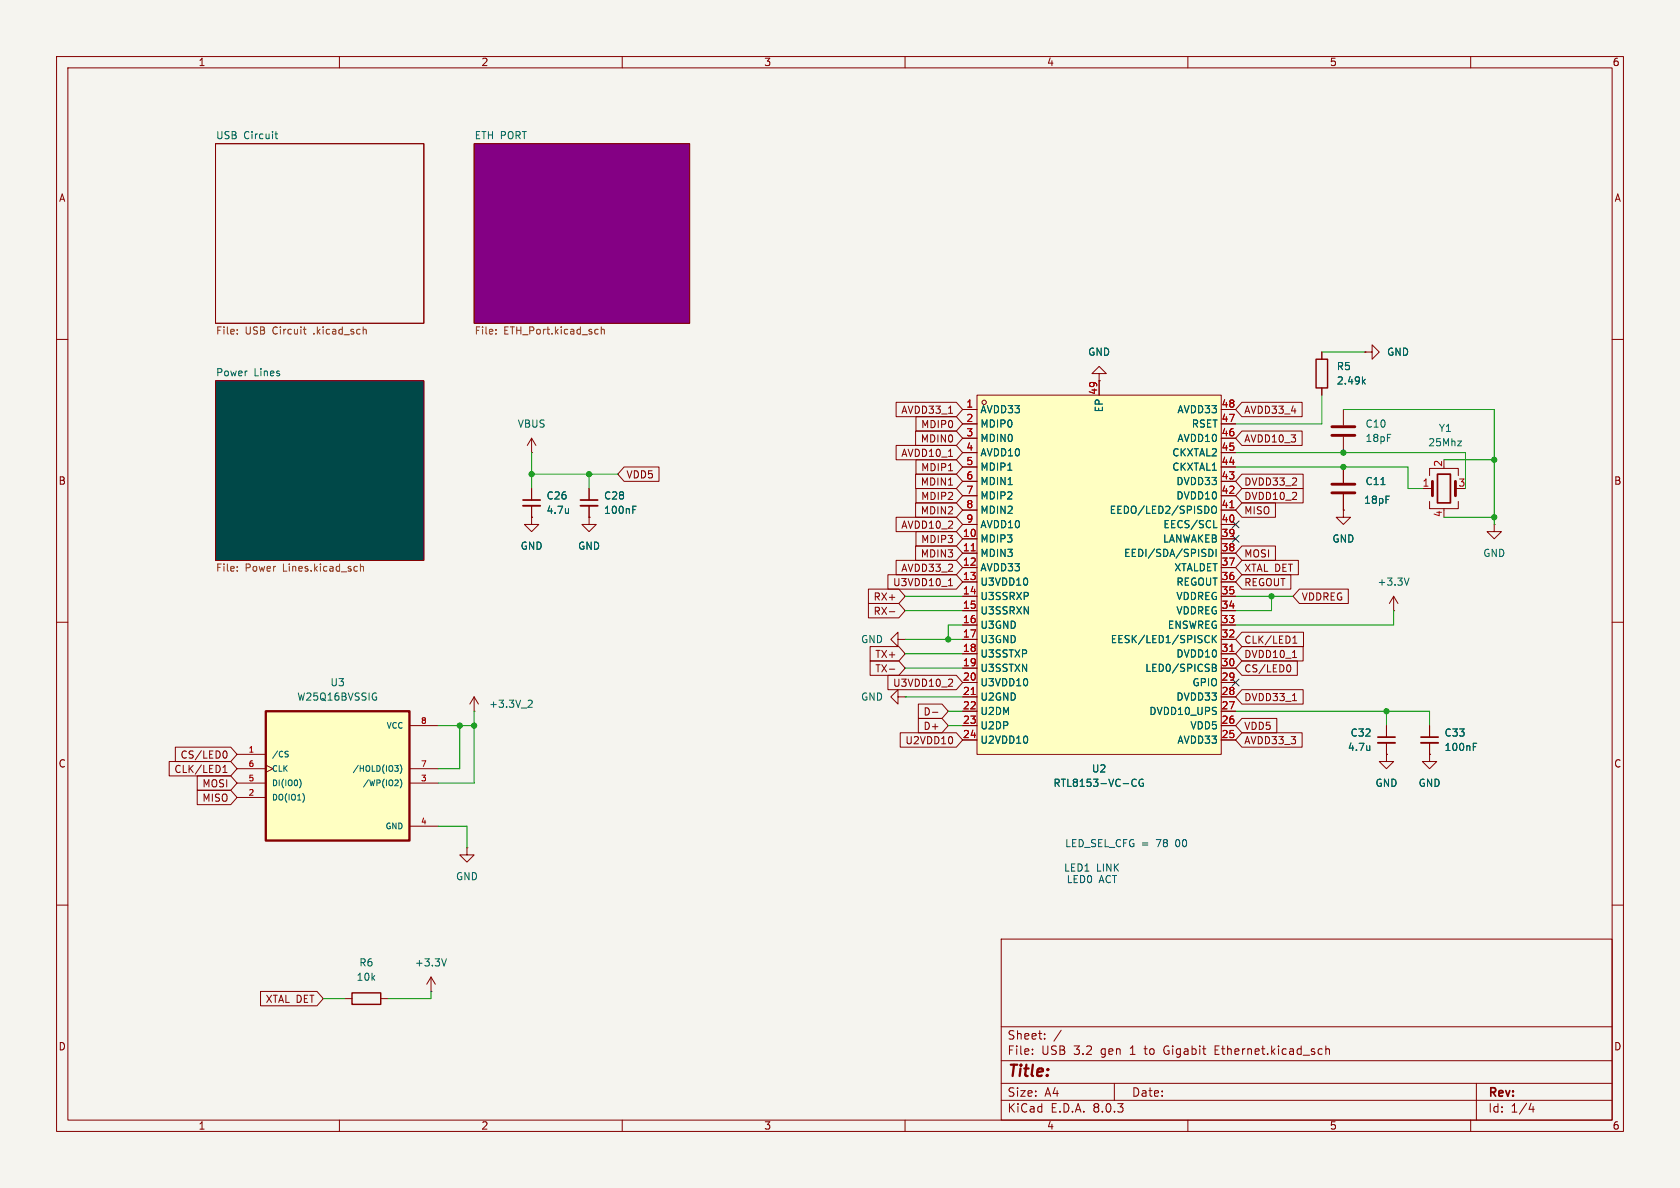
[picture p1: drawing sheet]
<svg xmlns="http://www.w3.org/2000/svg" width="297mm" height="210mm" viewBox="0 0 297 210" stroke-linecap="round" stroke-linejoin="round" font-family="sans-serif">
<path d="M0 0h297v210h-297z" fill="#f5f4ef" stroke="#f5f4ef" stroke-width=".18"/>
<g fill="none" stroke="#840000" stroke-width=".18">
<path d="M10 10h277v190h-277zM12 12h273v186h-273zM60 10v2M110 10v2M160 10v2M210 10v2M260 10v2M38.1 25.4h36.8v31.8h-36.8zM83.8 25.4h38.1v31.8h-38.1zM10 60h2M285 60h2M38.1 67.3h36.8v31.8h-36.8z"/>
<path d="M94 86.4v2M94 89.4v2M104.1 86.4v2M104.1 89.4v2M237.5 82.6v2.7M237.5 87.4v2.8M264.2 92.7v1.3h1.2l-1.2 1.3-1.3-1.3h1.3M264.2 92.7h.1M10 110h2M158.7 113v-1.2l-1.2 1.2 1.2 1.3v-1.3h1.3M160 113h.1M246.4 108h.1"/>
<path d="M246.4 105.4l-.8 1.3M246.4 105.4v2.6M246.4 105.4l.7 1.3M285 110h2M158.7 123.2v-1.3l-1.2 1.3 1.2 1.3v-1.3h1.3M160 123.2h.1M10 160h2M285 160h2M177 166h108v32h-108zM60 198v2M110 198v2M160 198v2"/>
<path d="M177 194.5h108M177 191.5h108M177 187.5h108M177 181.5h108M182.5 186.3v.1M182.5 185.5v.1M184.7 183.6v.1M184.7 182.8v.1M187.6 182.1l-1.3 2M197 191.5v3M210 198v2M214.8 185.6h.5"/>
<path d="M215.5 184.9h-.7v1.5h.7M234.4 184.9v1.5M234.4 185.5l.2-.1 .4 .1v.9M260 198v2M261 191.5v6.5M270.7 195l-.4 1.1h.9M271 195.6v1"/>
</g>
<path d="M83.8 25.4h38.1v31.8h-38.1z" fill="#840084" stroke="#840084" stroke-width=".18"/>
<path d="M38.1 67.3h36.8v31.8h-36.8z" fill="#004848" stroke="#004848" stroke-width=".18"/>
<g fill="none" stroke="#725600" stroke-width=".18">
<path d="M41.9 58.9v.2M41.9 58.3v.1M53.6 58.2h.5M53.9 59l.2 .1M64.4 58.2l.3 .2v.7M87.7 58.9v.2M87.7 58.3v.1M105.6 58.2l.2 .1M105.8 59l-.2 .1M106.3 57.8v1.3M106.3 58.3l.2-.1 .3 .1v.8M63.7 99.7v1.3"/>
<path d="M41.9 100.2v.1M41.9 100.8v.2M63.7 100.2l.2-.1 .3 .1 .1 .8"/>
</g>
<path d="M48.6 23.7h.5M48.8 23.3v1l.3 .2M100.5 89.9v.9M100.5 90.6l-.1 .1M111.9 90.1h.4M111.9 89.5h.6M244.1 85.7h.8M249.1 102.2l-.4 1.2" fill="none" stroke="#006464" stroke-width=".18"/>
<path d="M92.5 89.4h3M102.6 89.4h3.1" fill="none" stroke="#840000" stroke-width=".33"/>
<path d="M92.5 88.4h3M102.6 88.4h3.1" fill="none" stroke="#840000" stroke-width=".3"/>
<path d="M235.5 87.1h4M235.5 85.6h4" fill="none" stroke="#840000" stroke-width=".51"/>
<path d="M47 125.7h25.4v22.9h-25.4z" fill="#ffffc2"/>
<path d="M47 125.7h25.4v22.9h-25.4z" fill="none" stroke="#840000" stroke-width=".41"/>
<g fill="none" stroke="#840000" stroke-width=".18">
<path d="M41.9 133.4h5.1M41.9 138.4h5.1M41.9 135.9h5.1M47 135.3l1.3 .6-1.3 .6M72.4 138.4h5.1M72.4 135.9h5.1M72.4 128.3h5.1M83.8 125.7h.1M83.8 123.2l-.7 1.3M83.8 123.2v2.5M83.8 123.2l.8 1.3M245.1 133.4v1.2h1.3l-1.3 1.3-1.3-1.3h1.3"/>
<path d="M245.1 133.4h.1M245.1 128.3v2M245.1 131.3v2.1M252.7 133.4v1.2h1.3l-1.3 1.3-1.2-1.3h1.2M252.7 133.4h.1M252.7 128.3v2M252.7 131.3v2.1M41.9 141h5.1M72.4 146.1h5.1"/>
</g>
<g fill="none" stroke="#006464" stroke-width=".18">
<path d="M50.6 132.8h.4M50.8 133.3l.2 .2-.2 .3M53 137.8a1.19 1.19 0 0 1 0 1.4M66.3 123.2h.3v.4l-.3 .2M66.4 122.5l.1 .1M69.8 135.3h.6l-.3 .4 .3 .1v.4l-.2 .2h-.3M70.2 137.9l.2 .2v.2l-.6 .6h.6M70.7 135.2a1.16 1.16 0 0 1 0 1.5M70.7 137.7a1.16 1.16 0 0 1 0 1.6M93.4 123.8h.4l.3 .3-.8 .9h.8M242.2 131.8v.9M242.2 132.5l-.1 .1"/>
<path d="M260.5 132h.4M260.5 131.4h.6M53.7 140.6l.1 .3-.1 .6"/>
</g>
<path d="M243.6 131.3h3M251.2 131.3h3.1" fill="none" stroke="#840000" stroke-width=".33"/>
<path d="M243.6 130.3h3M251.2 130.3h3.1" fill="none" stroke="#840000" stroke-width=".3"/>
<path d="M172.7 69.9h43.2v63.5h-43.2z" fill="#ffffc2"/>
<g fill="none" stroke="#840000" stroke-width=".18">
<path d="M94 77.5l-.8 1.2M94 77.5v2.5M94 77.5l.7 1.2M158.4 71.1h10.7l1.1 1.3-1.1 1.3h-10.7zM158.4 78.7h10.7l1.1 1.3-1.1 1.3h-10.7zM161.9 76.2h7.2l1.1 1.3-1.1 1.2h-7.2zM161.9 73.7h7.2l1.1 1.2-1.1 1.3h-7.2zM167.7 73.1h.7M170.2 72.4h2.5M170.2 74.9h2.5M170.2 77.5h2.5M172.7 69.9h43.2v63.5h-43.2z"/>
<path d="M194.3 66h1.3l-1.3-1.2-1.3 1.2h1.3v1.3M194.3 67.3h.1M194.3 67.3v2.6M215.9 72.4h2.5M215.9 74.9h2.5M215.9 77.5h2.5M219.6 71.1h10.6v2.6h-10.6l-1.2-1.3zM219.6 76.2h10.6v2.5h-10.6l-1.2-1.2zM233.7 62.2v1.3M233.7 68.6v1.3M237.5 72.4v2.8M237.5 77.2v2.8"/>
<path d="M241.3 62.2h1.3v-1.2l1.2 1.2-1.2 1.3v-1.3M241.3 62.2h.1M94 80h.1M94 91.4v1.3h-1.3l1.3 1.3 1.2-1.3h-1.2M94 91.4h.1M94 86.4v2M94 89.4v2M104.1 91.4v1.3h1.3l-1.3 1.3-1.2-1.3h1.2M104.1 91.4h.1M104.1 86.4v2M104.1 89.4v2M110.3 82.5h6.2v2.6h-6.2l-1.1-1.3z"/>
<path d="M158.4 99.1h10.7l1.1 1.2-1.1 1.3h-10.7zM158.4 91.4h10.7l1.1 1.3-1.1 1.3h-10.7zM161.9 88.9h7.2l1.1 1.3-1.1 1.2h-7.2zM161.9 96.5h7.2l1.1 1.3-1.1 1.3h-7.2zM161.9 83.8h7.2l1.1 1.3-1.1 1.3h-7.2zM161.9 81.3h7.2l1.1 1.3-1.1 1.2h-7.2zM161.9 94h7.2l1.1 1.3-1.1 1.2h-7.2zM161.9 86.4h7.2l1.1 1.2-1.1 1.3h-7.2zM167.7 80.7h.7M170.2 95.3h2.5M170.2 97.8h2.5M170.2 80h2.5"/>
<path d="M170.2 92.7h2.5M170.2 90.2h2.5M170.2 87.6h2.5M170.2 85.1h2.5M170.2 82.6h2.5M215.9 95.3h2.5M215.9 97.8h2.5M215.9 80h2.5M215.9 92.7h2.5M215.9 90.2h2.5M215.9 87.6h2.5M215.9 85.1h2.5"/>
<path d="M215.9 82.6h2.5M219.6 86.4h10.8v2.5h-10.8l-1.2-1.3zM219.6 96.5h5.9v2.6h-5.9l-1.2-1.3zM219.6 99.1h9.9v2.5h-9.9l-1.2-1.3zM219.6 83.8h10.8v2.6h-10.8l-1.2-1.3zM219.6 88.9h5.9v2.5h-5.9l-1.2-1.2zM237.5 90.2v1.2h1.3l-1.3 1.3-1.3-1.3h1.3M237.5 90.2h.1M237.5 82.6v2.7M237.5 87.4v2.8M251.5 86.4h1.7M252.7 88.6v1.3h5.1v-1.3"/>
<path d="M252.7 84.1v-1.3h5.1v1.3M255.3 89.9v.3M153.5 104.1h5.4l1.1 1.3-1.1 1.3h-5.4zM153.5 106.7h5.4l1.1 1.3-1.1 1.2h-5.4zM153.8 116.8h5.1l1.1 1.3-1.1 1.3h-5.1zM153.8 114.3h5.1l1.1 1.3-1.1 1.2h-5.1zM157 119.4h12.1l1.1 1.3-1.1 1.2h-12.1zM157 101.6h12.1l1.1 1.3-1.1 1.2h-12.1zM157.2 108.1h1M157.2 118.3h1M167.7 103.5h.7M167.9 102.5l.1-.2v1.2"/>
<path d="M170.2 100.3h2.5M170.2 102.9h2.5M170.2 105.4h2.5M170.2 108h2.5M170.2 110.5h2.5M170.2 113h2.5M170.2 115.6h2.5M170.2 118.1h2.5M215.9 100.3h2.5M215.9 102.9h2.5M215.9 105.4h2.5M215.9 108h2.5"/>
<path d="M215.9 110.5h2.5M215.9 113h2.5M215.9 115.6h2.5M215.9 118.1h2.5M219.6 111.8h10.8v2.5h-10.8l-1.2-1.3zM219.6 114.3h10.8v2.5h-10.8l-1.2-1.2zM219.6 116.8h9.8v2.6h-9.8l-1.2-1.3zM219.6 101.6h8.6v2.5h-8.6l-1.2-1.2zM227.8 117.5a.68 .68 0 0 1 .4 .6 .68 .68 0 0 1-.4 .7M228.5 116.2h.7M228.6 113.7h.7M228.6 112.8l.3-.4v1.3"/>
<path d="M229.7 104.1h8.7v2.6h-8.7l-1.1-1.3zM29.9 134.6h10.9l1.1 1.3-1.1 1.3h-10.9zM31 132.1h9.8l1.1 1.3-1.1 1.2h-9.8zM34.9 137.2h5.9l1.1 1.2-1.1 1.3h-5.9zM34.9 139.7h5.9l1.1 1.3-1.1 1.2h-5.9zM39.4 136.6h.7M39.4 135.7l.4-.4v1.3M39.7 132.8a.68 .68 0 0 1 .5 .6 .68 .68 0 0 1-.5 .6M159.1 129.5h10l1.1 1.3-1.1 1.3h-10zM162.4 127h4.1l1.1 1.3-1.1 1.2h-4.1zM162.4 124.5h4.1l1.1 1.2-1.1 1.3h-4.1zM164.8 125.9h1"/>
<path d="M168.2 120.1l.2 .2-.1 .3-.7 .7h.8M170.2 120.7h2.5M170.2 123.2h2.5M170.2 125.7h2.5M170.2 128.3h2.5M170.2 130.8h2.5M215.9 120.7h2.5M215.9 123.2h2.5M215.9 125.7h2.5M215.9 128.3h2.5M215.9 130.8h2.5M219.6 129.5h10.6v2.6h-10.6l-1.2-1.3z"/>
<path d="M219.6 121.9h10.8v2.6h-10.8l-1.2-1.3zM219.6 127h6.1v2.5h-6.1l-1.2-1.2zM228.5 123.9h.7M245.1 133.4h.1M245.1 128.3v2M245.1 131.3v2.1M252.7 133.4h.1M252.7 128.3v2M252.7 131.3v2.1M82.5 149.9v1.2h1.3l-1.3 1.3-1.2-1.3h1.2M82.5 149.9h.1M46.1 175.3h9.9l1.1 1.2-1.1 1.3h-9.9z"/>
<path d="M61 176.5h1.2M67.3 176.5h1.3M76.2 175.3h.1M76.2 172.7l-.8 1.3M76.2 172.7v2.6M76.2 172.7l.8 1.3"/>
<circle cx="174" cy="71.1" r=".38"/>
</g>
<path d="M171.7 97.4h.7M217.4 89.8h.7M217.4 115.2h.7M171.7 122.8h.7" fill="none" stroke="#a90000" stroke-width=".18"/>
<g fill="none" stroke="#006464" stroke-width=".18">
<path d="M241 67.4l.4 .5M241.4 67l-.5 .5M257.7 78h.7l-.7 .8h.7M100.5 89.9v.9M100.5 90.6l-.1 .1M111.9 89.5h.6M111.9 90.1h.4M213.7 97.1a.64 .64 0 0 1 .8 .6 .64 .64 0 0 1-.8 .7zM214.3 89.7l.2-.2a.43 .43 0 0 1 .5 .4v.4a.42 .42 0 0 1-.4 .5 .42 .42 0 0 1-.4-.5zM214.6 93.3h.6M215 97.1v1.3M244.1 85.7h.8"/>
<path d="M213.4 112.3l.4 .2M213.8 113.5l-.4 .1M214.3 117.4h.4l.3 .3-.3 .3 .3 .1v.3l-.2 .3h-.5zM214.3 112.3v1.3M214.3 118h.4M214.5 112.9l.5 .7M215 112.3l-.7 .8M200.1 138.7l.4 .3 .4-.1M200.9 137.9l-.4-.2-.4 .3M202.1 137.8a.59 .59 0 0 0-.8 .6 .59 .59 0 0 0 .8 .5v-.4h-.2M242.2 131.8v.9M242.2 132.5l-.1 .1"/>
<path d="M260.5 132h.4M260.5 131.4h.6M78.9 169.5l-.4 1.3"/>
</g>
<path d="M235.5 77h4M235.5 75.4h4M253.2 85.1v2.5M257.3 85.1v2.5" fill="none" stroke="#840000" stroke-width=".51"/>
<path d="M232.7 63.5h2v5.1h-2zM62.2 175.5h5.1v2h-5.1z" fill="none" stroke="#840000" stroke-width=".25"/>
<path d="M254.1 83.8h2.3v5.1h-2.3z" fill="none" stroke="#840000" stroke-width=".3"/>
<g fill="none" stroke="#009600" stroke-width=".18">
<path d="M233.7 69.9v5h-15.3M233.7 62.2h7.6M237.5 72.4h26.7v20.3M94 83.8h15.2M94 80v6.4M104.1 83.8v2.6M218.4 82.6h30.5v3.8h2.6M218.4 80h40.7v6.4M255.3 91.4h8.9M255.3 81.3h8.9M160 105.4h10.2M160 108h10.2"/>
<path d="M160 113h10.2M160 118.1h10.2M160 115.6h10.2M170.2 110.5h-2.6v2.5M218.4 105.4h10.2M224.8 105.4v2.6h-6.4M246.4 108v2.5h-28M77.5 128.3h6.3M81.3 128.3v7.6h-3.8M83.8 125.7v12.7h-6.3M160 123.2h10.2M167.6 125.7h2.6"/>
<path d="M167.6 128.3h2.6M218.4 125.7h34.3v2.6M245.1 125.7v2.6M77.5 146.1h5v3.8M57.1 176.5h3.9M76.2 175.3v1.2h-7.6"/>
</g>
<path d="M217.8 92.1l1.2 1.2M217.8 94.6l1.2 1.3M219 92.1l-1.2 1.2M219 94.6l-1.2 1.3M217.8 120l1.2 1.3M219 120l-1.2 1.3" fill="none" stroke="#000084" stroke-width=".18"/>
<g fill="#009600" stroke="#009600" stroke-width=".18">
<circle cx="245.1" cy="125.7" r=".46"/>
<circle cx="224.8" cy="105.4" r=".46"/>
<circle cx="94" cy="83.8" r=".46"/>
<circle cx="104.1" cy="83.8" r=".46"/>
<circle cx="81.3" cy="128.3" r=".46"/>
<circle cx="83.8" cy="128.3" r=".46"/>
<circle cx="167.6" cy="113" r=".46"/>
<circle cx="264.2" cy="91.4" r=".46"/>
<circle cx="237.5" cy="82.6" r=".46"/>
<circle cx="264.2" cy="81.3" r=".46"/>
<circle cx="237.5" cy="80" r=".46"/>
</g>
<text font-size="2.8" fill="#840000" x="178" y="190.9">Title:</text>
<g font-size="2.1" fill="#840000">
<text x="178" y="184">Sheet:</text>
<text x="178" y="186.7">File:</text>
<text x="184.1" y="186.7">USB</text>
<text x="189.9" y="186.7">3.2</text>
<text x="194.8" y="186.7">gen</text>
<text x="200.1" y="186.7">1</text>
<text x="202.8" y="186.7">to</text>
<text x="206.3" y="186.7">Gigabit</text>
<text x="215.5" y="186.7">Ethernet.kicad_sch</text>
<text x="178" y="196.9">KiCad</text>
<text x="178" y="194.1">Size:</text>
<text x="184.7" y="194.1">A4</text>
<text x="185.7" y="196.9">E.D.A.</text>
<text x="193.3" y="196.9">8.0.3</text>
<text x="200" y="194.1">Date:</text>
<text x="263" y="194.3">Rev:</text>
<text x="263" y="196.9">Id:</text>
<text x="267.1" y="196.9">1/4</text>
</g>
<g font-size="1.8" fill="#840000">
<text x="35" y="11.9">1</text>
<text x="85" y="11.9">2</text>
<text x="135" y="11.9">3</text>
<text x="185" y="11.9">4</text>
<text x="235" y="11.9">5</text>
<text x="285" y="11.9">6</text>
<text x="10.3" y="35.9">A</text>
<text x="285.3" y="35.9">A</text>
<text x="159.2" y="73.3">AVDD33_1</text>
<text x="162.7" y="75.9">MDIP0</text>
<text x="219.9" y="73.3">AVDD33_4</text>
<text x="159.2" y="81">AVDD10_1</text>
<text x="162.7" y="78.4">MDIN0</text>
<text x="162.7" y="83.5">MDIP1</text>
<text x="219.9" y="78.4">AVDD10_3</text>
<text x="10.3" y="85.9">B</text>
<text x="110.6" y="84.8">VDD5</text>
<text x="162.7" y="86">MDIN1</text>
<text x="162.7" y="88.6">MDIP2</text>
<text x="219.9" y="88.6">DVDD10_2</text>
<text x="219.9" y="86">DVDD33_2</text>
<text x="285.3" y="85.9">B</text>
<text x="159.2" y="93.7">AVDD10_2</text>
<text x="162.7" y="91.1">MDIN2</text>
<text x="219.9" y="91.1">MISO</text>
<text x="159.2" y="101.3">AVDD33_2</text>
<text x="162.7" y="98.7">MDIN3</text>
<text x="162.7" y="96.2">MDIP3</text>
<text x="219.9" y="98.7">MOSI</text>
<text x="219.9" y="101.3">XTAL DET</text>
<text x="154.3" y="106.4">RX+</text>
<text x="157.8" y="103.8">U3VDD10_1</text>
<text x="219.9" y="103.8">REGOUT</text>
<text x="230" y="106.4">VDDREG</text>
<text x="154.3" y="108.9">RX-</text>
<text x="219.9" y="114">CLK/LED1</text>
<text x="154.6" y="119.1">TX-</text>
<text x="154.6" y="116.5">TX+</text>
<text x="219.9" y="116.5">DVDD10_1</text>
<text x="219.9" y="119.1">CS/LED0</text>
<text x="157.8" y="121.6">U3VDD10_2</text>
<text x="219.9" y="124.1">DVDD33_1</text>
<text x="160" y="131.8">U2VDD10</text>
<text x="163.2" y="129.2">D+</text>
<text x="163.2" y="126.7">D-</text>
<text x="219.9" y="131.8">AVDD33_3</text>
<text x="219.9" y="129.2">VDD5</text>
<text x="10.3" y="135.9">C</text>
<text x="30.7" y="136.8">CLK/LED1</text>
<text x="31.8" y="134.3">CS/LED0</text>
<text x="285.3" y="135.9">C</text>
<text x="35.7" y="139.4">MOSI</text>
<text x="35.7" y="141.9">MISO</text>
<text x="46.9" y="177.5">XTAL DET</text>
<text x="10.3" y="185.9">D</text>
<text x="285.3" y="185.9">D</text>
<text x="35" y="199.9">1</text>
<text x="85" y="199.9">2</text>
<text x="135" y="199.9">3</text>
<text x="185" y="199.9">4</text>
<text x="235" y="199.9">5</text>
<text x="285" y="199.9">6</text>
</g>
<g font-size="1.8" fill="#006464">
<text x="38.1" y="24.7">USB</text>
<text x="43.1" y="24.7">Circuit</text>
<text x="83.8" y="24.7">ETH PORT</text>
<text x="192.3" y="63.1">GND</text>
<text x="236.2" y="65.6">R5</text>
<text x="245.1" y="63.1">GND</text>
<text x="38.1" y="66.6">Power</text>
<text x="44.9" y="66.6">Lines</text>
<text x="236.2" y="68.2">2.49k</text>
<text x="91.4" y="75.8">VBUS</text>
<text x="173.2" y="73.3">AVDD33</text>
<text x="173.2" y="75.8">MDIP0</text>
<text x="195.2" y="73" transform="rotate(-90 195.2 73)">EP</text>
<text x="208.1" y="73.3">AVDD33</text>
<text x="210.6" y="75.8">RSET</text>
<text x="241.3" y="75.8">C10</text>
<text x="254.3" y="76.6">Y1</text>
<text x="173.2" y="78.3">MDIN0</text>
<text x="173.2" y="80.9">AVDD10</text>
<text x="173.2" y="83.4">MDIP1</text>
<text x="207.1" y="83.4">CKXTAL1</text>
<text x="207.1" y="80.9">CKXTAL2</text>
<text x="208.1" y="78.3">AVDD10</text>
<text x="241.3" y="78.3">18pF</text>
<text x="252.4" y="79.1">25Mhz</text>
<text x="96.5" y="88.5">C26</text>
<text x="106.7" y="88.5">C28</text>
<text x="173.2" y="86">MDIN1</text>
<text x="173.2" y="88.5">MDIP2</text>
<text x="207.9" y="88.5">DVDD10</text>
<text x="207.9" y="86">DVDD33</text>
<text x="241.1" y="89.3">18pF</text>
<text x="241.3" y="86">C11</text>
<text x="96.5" y="91">4.7u</text>
<text x="106.7" y="91">100nF</text>
<text x="173.2" y="91">MDIN2</text>
<text x="173.2" y="93.6">AVDD10</text>
<text x="196.1" y="91">EEDO/LED2/SPISDO</text>
<text x="205.6" y="93.6">EECS/SCL</text>
<text x="91.9" y="97.4">GND</text>
<text x="102.1" y="97.4">GND</text>
<text x="173.2" y="96.1">MDIP3</text>
<text x="173.2" y="98.7">MDIN3</text>
<text x="173.2" y="101.2">AVDD33</text>
<text x="198.6" y="98.7">EEDI/SDA/SPISDI</text>
<text x="205.5" y="96.1">LANWAKEB</text>
<text x="207.5" y="101.2">XTALDET</text>
<text x="235.5" y="96.1">GND</text>
<text x="262.1" y="98.7">GND</text>
<text x="173.2" y="103.7">U3VDD10</text>
<text x="173.2" y="106.3">U3SSRXP</text>
<text x="207.9" y="106.3">VDDREG</text>
<text x="207.9" y="103.7">REGOUT</text>
<text x="243.4" y="103.7">+3.3V</text>
<text x="152.1" y="113.9">GND</text>
<text x="173.2" y="108.8">U3SSRXN</text>
<text x="173.2" y="111.4">U3GND</text>
<text x="173.2" y="113.9">U3GND</text>
<text x="196.3" y="113.9">EESK/LED1/SPISCK</text>
<text x="206.4" y="111.4">ENSWREG</text>
<text x="207.9" y="108.8">VDDREG</text>
<text x="173.2" y="116.4">U3SSTXP</text>
<text x="173.2" y="119">U3SSTXN</text>
<text x="202.4" y="119">LED0/SPICSB</text>
<text x="207.9" y="116.4">DVDD10</text>
<text x="52.5" y="124.1">W25Q16BVSSIG</text>
<text x="58.3" y="121.5">U3</text>
<text x="86.4" y="125.3">+3.3V_2</text>
<text x="152.1" y="124.1">GND</text>
<text x="173.2" y="121.5">U3VDD10</text>
<text x="173.2" y="124.1">U2GND</text>
<text x="207.9" y="124.1">DVDD33</text>
<text x="210.7" y="121.5">GPIO</text>
<text x="173.2" y="126.6">U2DM</text>
<text x="173.2" y="129.1">U2DP</text>
<text x="173.2" y="131.7">U2VDD10</text>
<text x="203.1" y="126.6">DVDD10_UPS</text>
<text x="208.1" y="131.7">AVDD33</text>
<text x="210.4" y="129.1">VDD5</text>
<text x="238.7" y="130.4">C32</text>
<text x="255.3" y="130.4">C33</text>
<text x="192.9" y="136.8">U2</text>
<text x="238.2" y="132.9">4.7u</text>
<text x="255.3" y="132.9">100nF</text>
<text x="186.1" y="139.3">RTL8153-VC-CG</text>
<text x="243.1" y="139.3">GND</text>
<text x="250.7" y="139.3">GND</text>
<text x="80.5" y="155.8">GND</text>
<text x="62.9" y="173.6">10k</text>
<text x="63.4" y="171">R6</text>
<text x="73.3" y="171">+3.3V</text>
</g>
<g font-size="1.8" fill="#725600">
<text x="38.1" y="59.5">File:</text>
<text x="43.3" y="59.5">USB</text>
<text x="48.3" y="59.5">Circuit</text>
<text x="55.7" y="59.5">.kicad_sch</text>
<text x="83.8" y="59.5">File:</text>
<text x="89" y="59.5">ETH_Port.kicad_sch</text>
<text x="38.1" y="101.4">File:</text>
<text x="43.3" y="101.4">Power</text>
<text x="50.1" y="101.4">Lines.kicad_sch</text>
</g>
<g font-size="1.8" fill="#a90000">
<text x="194.1" y="69.9" transform="rotate(-90 194.1 69.9)">49</text>
<text x="170.7" y="72.1">1</text>
<text x="170.7" y="74.7">2</text>
<text x="170.7" y="77.2">3</text>
<text x="215.9" y="77.2">46</text>
<text x="215.9" y="74.7">47</text>
<text x="215.9" y="72.1">48</text>
<text x="170.7" y="79.8">4</text>
<text x="170.7" y="82.3">5</text>
<text x="215.9" y="82.3">44</text>
<text x="215.9" y="79.8">45</text>
<text x="255" y="82.6" transform="rotate(-90 255 82.6)">2</text>
<text x="170.7" y="84.8">6</text>
<text x="170.7" y="87.4">7</text>
<text x="170.7" y="89.9">8</text>
<text x="215.9" y="89.9">41</text>
<text x="215.9" y="87.4">42</text>
<text x="215.9" y="84.8">43</text>
<text x="251.4" y="86.1">1</text>
<text x="257.7" y="86.1">3</text>
<text x="170.1" y="95">10</text>
<text x="170.7" y="92.5">9</text>
<text x="215.9" y="95">39</text>
<text x="215.9" y="92.5">40</text>
<text x="255" y="91.5" transform="rotate(-90 255 91.5)">4</text>
<text x="170.1" y="97.5">11</text>
<text x="170.1" y="100.1">12</text>
<text x="215.9" y="100.1">37</text>
<text x="215.9" y="97.5">38</text>
<text x="170.1" y="102.6">13</text>
<text x="170.1" y="105.2">14</text>
<text x="170.1" y="107.7">15</text>
<text x="215.9" y="107.7">34</text>
<text x="215.9" y="105.2">35</text>
<text x="215.9" y="102.6">36</text>
<text x="170.1" y="110.2">16</text>
<text x="170.1" y="112.8">17</text>
<text x="215.9" y="112.8">32</text>
<text x="215.9" y="110.2">33</text>
<text x="170.1" y="115.3">18</text>
<text x="170.1" y="117.9">19</text>
<text x="215.9" y="117.9">30</text>
<text x="215.9" y="115.3">31</text>
<text x="170.1" y="120.4">20</text>
<text x="170.1" y="122.9">21</text>
<text x="170.1" y="125.5">22</text>
<text x="215.9" y="125.5">27</text>
<text x="215.9" y="122.9">28</text>
<text x="215.9" y="120.4">29</text>
<text x="170.1" y="128">23</text>
<text x="170.1" y="130.6">24</text>
<text x="215.9" y="130.6">25</text>
<text x="215.9" y="128">26</text>
</g>
<g font-size="1.8" fill="#0000c2">
<text x="188.2" y="150">LED_SEL_CFG =</text>
<text x="204.5" y="150">78</text>
<text x="208.1" y="150">00</text>
<text x="188" y="154.3">LED1</text>
<text x="193.8" y="154.3">LINK</text>
<text x="188.5" y="156.3">LED0</text>
<text x="194.3" y="156.3">ACT</text>
</g>
<g font-size="1.4" fill="#006464">
<text x="68.2" y="129">VCC</text>
<text x="48" y="134.1">/CS</text>
<text x="48" y="136.6">CLK</text>
<text x="62.2" y="136.6">/HOLD(IO3)</text>
<text x="48" y="141.7">DO(IO1)</text>
<text x="48" y="139.2">DI(IO0)</text>
<text x="64" y="139.2">/WP(IO2)</text>
<text x="68" y="146.8">GND</text>
</g>
<g font-size="1.4" fill="#a90000">
<text x="74.3" y="128">8</text>
<text x="43.8" y="133.1">1</text>
<text x="43.8" y="135.6">6</text>
<text x="74.3" y="135.6">7</text>
<text x="43.8" y="140.7">2</text>
<text x="43.8" y="138.2">5</text>
<text x="74.3" y="138.2">3</text>
<text x="74.3" y="145.8">4</text>
</g>
</svg>
